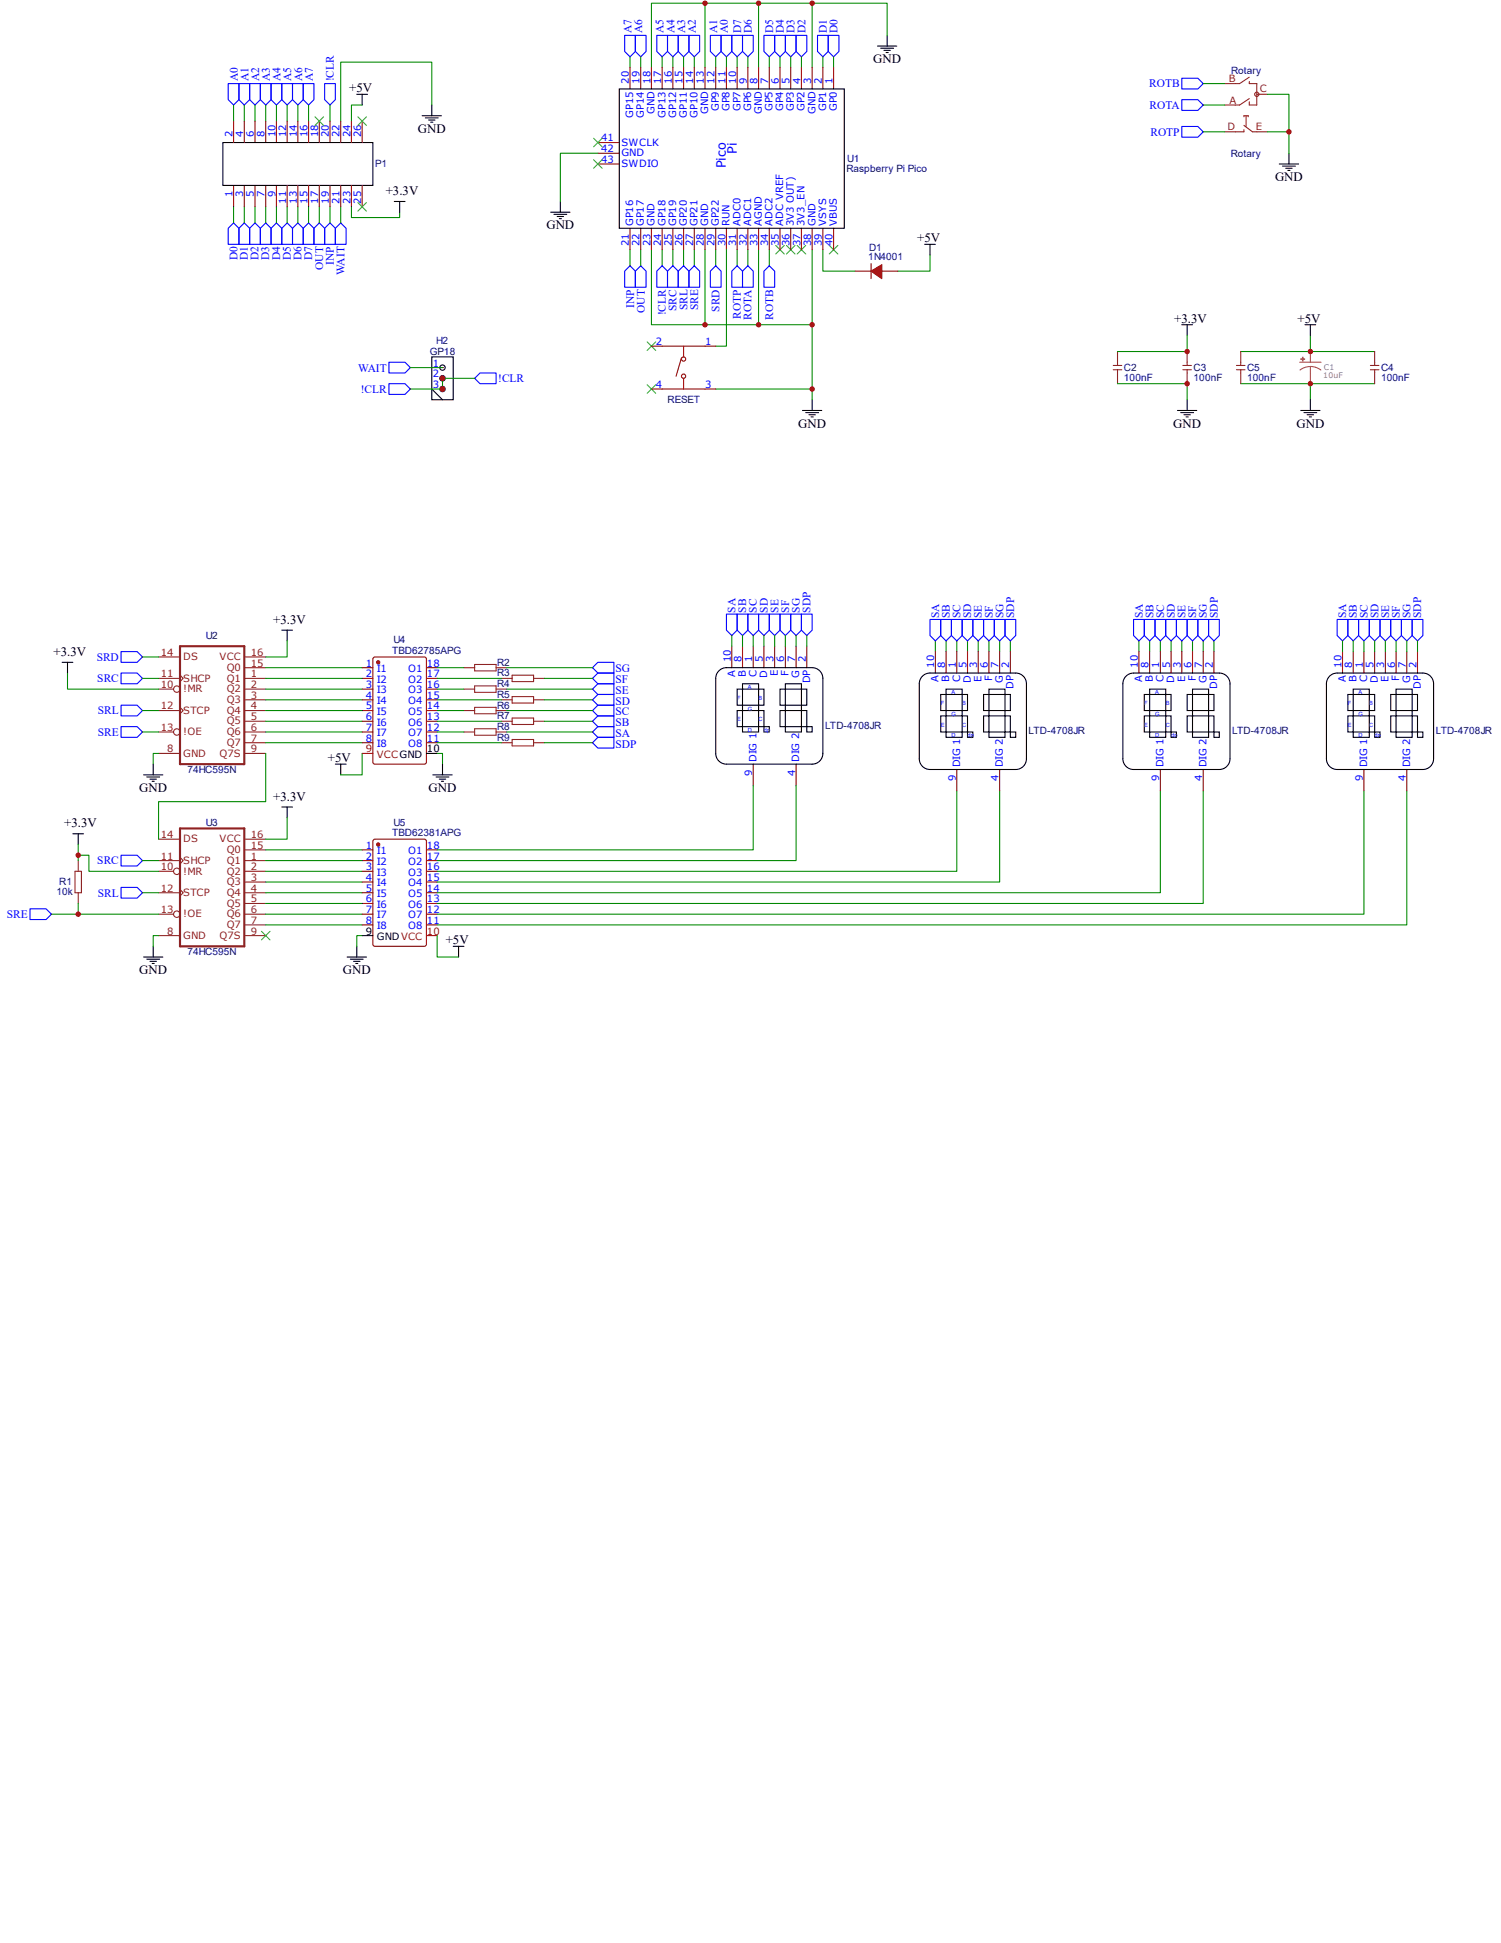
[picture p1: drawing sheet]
<svg xmlns="http://www.w3.org/2000/svg" width="216mm" height="279mm" viewBox="0 0 216 279" stroke-linecap="round" stroke-linejoin="round" font-family="sans-serif">
<g fill="none" stroke="#800" stroke-width=".15">
<path d="M33.6 17.4v3.1M35.1 17.4v3.1M36.7 17.4v3.1M38.2 17.4v3.1M39.8 17.4v3.1M41.3 17.4v3.1M42.8 17.4v3.1M44.4 17.4v3.1M45.9 17.4v3.1M47.5 17.4v3.1M49 17.4v3.1M50.5 17.4v3.1"/>
<path d="M52.1 17.4v3.1M90.6 9.7v3.1M92.2 9.7v3.1M93.7 9.7v3.1M95.2 9.7v3.1M96.8 9.7v3.1M98.3 9.7v3.1M99.9 9.7v3.1M101.4 9.7v3.1M102.9 9.7v3.1M104.5 9.7v3.1M106 9.7v3.1"/>
<path d="M107.6 9.7v3.1M109.1 9.7v3.1M110.7 9.7v3.1M112.2 9.7v3.1M113.7 9.7v3.1M115.3 9.7v3.1M116.8 9.7v3.1M118.4 9.7v3.1M119.9 9.7v3.1M33.6 26.7v3M35.1 26.7v3M36.7 26.7v3"/>
<path d="M38.2 26.7v3M39.8 26.7v3M41.3 26.7v3M42.8 26.7v3M44.4 26.7v3M45.9 26.7v3M47.5 26.7v3M49 26.7v3M50.5 26.7v3M52.1 26.7v3M86 23.6h3.1M86 22h3.1"/>
<path d="M86 20.5h3.1M90.6 32.8v3.1M92.2 32.8v3.1M93.7 32.8v3.1M95.2 32.8v3.1M96.8 32.8v3.1M98.3 32.8v3.1M99.9 32.8v3.1M101.4 32.8v3.1M102.9 32.8v3.1M104.5 32.8v3.1M106 32.8v3.1"/>
<path d="M107.6 32.8v3.1M109.1 32.8v3.1M110.7 32.8v3.1M112.2 32.8v3.1M113.7 32.8v3.1M115.3 32.8v3.1M116.8 32.8v3.1M118.4 32.8v3.1M119.9 32.8v3.1M123 39h2.3M125.3 37.9v2.2M126.8 39h2.3"/>
<path d="M63.6 52.9h.1M63.6 54.4h.1M63.6 55.9h.1M93.7 55.9h9.2M93.7 49.8h9.2M98 51.5l-.8 2.6M98.3 49.8v1.5M98.3 54.4v1.5M52.1 96h1.5M52.1 97.6h1.5M52.1 99.1h1.5M53.7 94.6l.2-.1h7.1l.3 .1v15l-.1 .2-7.3 .1-.2-.2z"/>
<path d="M61.3 96h1.6M61.3 97.6h1.6M61.3 99.1h1.6M105.3 92.9v3.1M106.8 92.9v3.1M108.3 92.9v3.1M109.9 92.9v3.1M111.4 92.9v3.1M113 92.9v3.1M114.5 92.9v3.1M116 92.9v3.1M134.5 93.7v3.1"/>
<path d="M136.1 93.7v3.1M137.6 93.7v3.1M139.2 93.7v3.1M140.7 93.7v3.1M142.2 93.7v3.1M143.8 93.7v3.1M145.3 93.7v3.1M163.8 93.7v3.1M165.4 93.7v3.1M166.9 93.7v3.1M168.4 93.7v3.1M170 93.7v3.1"/>
<path d="M171.5 93.7v3.1M173.1 93.7v3.1M174.6 93.7v3.1M193.1 93.7v3.1M194.6 93.7v3.1M196.2 93.7v3.1M197.7 93.7v3.1M199.3 93.7v3.1M200.8 93.7v3.1M202.3 93.7v3.1M203.9 93.7v3.1M52.1 100.6h1.5"/>
<path d="M52.1 102.2h1.5M52.1 103.7h1.5M52.1 105.3h1.5M52.1 106.8h1.5M61.3 100.6h1.6M61.3 102.2h1.6M61.3 103.7h1.6M61.3 105.3h1.6M61.3 106.8h1.6M108.3 109.9v3.1M114.5 109.9v3.1M137.6 110.7v3"/>
<path d="M143.8 110.7v3M166.9 110.7v3M173.1 110.7v3M196.2 110.7v3M202.3 110.7v3M52.1 122.2h1.5M52.1 123.8h1.5M52.1 125.3h1.5M52.1 126.8h1.5M52.1 128.4h1.5M52.1 129.9h1.5M52.1 131.5h1.5"/>
<path d="M52.1 133h1.5M53.7 120.8l.2-.1h7.1l.3 .1v15l-.1 .2-7.3 .1-.2-.2zM61.3 122.2h1.6M61.3 123.8h1.6M61.3 125.3h1.6M61.3 126.8h1.6M61.3 128.4h1.6M61.3 129.9h1.6M61.3 131.5h1.6M61.3 133h1.6"/>
<circle cx="98.3" cy="54.1" r=".31"/>
<circle cx="98.3" cy="51.6" r=".31"/>
</g>
<g fill="none" stroke="#000" stroke-width=".15">
<path d="M51.3 13.6h1.6M52.1 13.6v1.5M60.7 16.6h2.8M61.2 17h1.8M61.6 17.3h1M62 17.6h.3M62.1 15.1v1.5M89.1 12.8h32.3v20h-32.3zM126.2 6.6h2.8M126.7 6.9h1.8M127.1 7.2h1M127.5 7.6h.3"/>
<path d="M127.6 5.1v1.5M32.1 20.5h21.5v6.2h-21.5zM56.7 29h1.6M57.5 29v1.5M79.2 30.5h2.8M79.7 30.8h1.8M80.1 31.1h1M80.4 31.4h.4M80.6 29v1.5M133 35.1h1.5M133.8 35.1v1.6M184 23.6h2.8"/>
<path d="M184.5 23.9h1.8M184.9 24.2h1M185.2 24.5h.4M185.4 22v1.6M62.1 51.3h3.1v6.2h-3.1zM62.1 55.9l1.5 1.6M115.4 59h2.8M115.9 59.3h1.8M116.4 59.6h.9M116.7 60h.3M116.8 57.5v1.5M169.4 59h2.7"/>
<path d="M169.8 59.3h1.9M170 46.7h1.5M170.3 59.6h.9M170.6 60h.3M170.8 46.7v1.5M170.8 57.5v1.5M187.1 59h2.8M187.6 59.3h1.8M187.7 46.7h1.6M188 59.6h.9M188.3 60h.3M188.5 46.7v1.5"/>
<path d="M188.5 57.5v1.5M8.9 95.2h1.6M9.7 95.2v1.6M40.5 90.6h1.6M41.3 90.6v1.6M103.6 96.3l.4-.2 .5-.1h12.3a1.54 1.54 0 0 1 1.6 1.6v10.7a1.54 1.54 0 0 1-1.6 1.6h-12.3a1.54 1.54 0 0 1-1.6-1.6v-10.7l.1-.5 .2-.5zM106 99.1h.8v2.3h-.8zM106.8 98.3h2.3v.8h-2.3zM109.1 99.1h.8v2.3h-.8zM112.2 99.1h.8v2.3h-.8zM113 98.3h2.3v.8h-2.3zM115.3 99.1h.7v2.3h-.7z"/>
<path d="M132.5 97.4l.4-.3 .4-.2 .5-.1h12.3a1.54 1.54 0 0 1 1.5 1.5v10.8a1.54 1.54 0 0 1-1.5 1.6h-12.3a1.54 1.54 0 0 1-1.6-1.6v-10.8l.1-.5zM135.3 99.9h.8v2.3h-.8zM136.1 99.1h2.3v.8h-2.3zM138.4 99.9h.8v2.3h-.8zM141.5 99.9h.7v2.3h-.7zM142.2 99.1h2.4v.8h-2.4zM144.6 99.9h.7v2.3h-.7zM162.1 97.1l.5-.2 .5-.1h12.3a1.54 1.54 0 0 1 1.5 1.5v10.8a1.54 1.54 0 0 1-1.5 1.6h-12.3a1.54 1.54 0 0 1-1.6-1.6v-10.8l.1-.5 .2-.4zM164.6 99.9h.8v2.3h-.8zM165.4 99.1h2.3v.8h-2.3zM167.7 99.9h.7v2.3h-.7zM170.8 99.9h.7v2.3h-.7z"/>
<path d="M171.5 99.1h2.3v.8h-2.3zM173.8 99.9h.8v2.3h-.8zM191.1 97.4l.3-.3 .4-.2 .5-.1h12.4a1.54 1.54 0 0 1 1.5 1.5v10.8a1.54 1.54 0 0 1-1.5 1.6h-12.4a1.54 1.54 0 0 1-1.5-1.6v-10.8l.1-.5zM193.9 99.9h.7v2.3h-.7zM194.6 99.1h2.4v.8h-2.4zM197 99.9h.7v2.3h-.7zM200 99.9h.8v2.3h-.8zM200.8 99.1h2.3v.8h-2.3zM203.1 99.9h.8v2.3h-.8zM10.5 119.9h1.5M11.3 119.9v1.5M20.7 111.4h2.7"/>
<path d="M21.1 111.7h1.9M21.6 112h.9M21.9 112.3h.3M22 109.9v1.5M40.5 116h1.6M41.3 116v1.6M48.2 109.9h1.6M49 109.9v1.5M61.3 108.3h1.6M62.3 111.4h2.7M62.7 111.7h1.9M63.2 112h.9"/>
<path d="M63.5 112.3h.3M63.6 109.9v1.5M106 102.2h.8v2.3h-.8zM106.8 104.5h2.3v.8h-2.3zM106.8 101.4h2.3v.8h-2.3zM109.1 102.2h.8v2.3h-.8zM109.9 104.5h.8v.8h-.8zM112.2 102.2h.8v2.3h-.8zM113 101.4h2.3v.8h-2.3zM113 104.5h2.3v.8h-2.3zM115.3 102.2h.7v2.3h-.7zM116 104.5h.8v.8h-.8z"/>
<path d="M135.3 102.9h.8v2.4h-.8zM136.1 105.3h2.3v.7h-2.3zM136.1 102.2h2.3v.7h-2.3zM138.4 102.9h.8v2.4h-.8zM139.2 105.3h.7v.7h-.7zM141.5 102.9h.7v2.4h-.7zM142.2 102.2h2.4v.7h-2.4zM142.2 105.3h2.4v.7h-2.4zM144.6 102.9h.7v2.4h-.7zM145.3 105.3h.8v.7h-.8zM164.6 102.9h.8v2.4h-.8zM165.4 105.3h2.3v.7h-2.3z"/>
<path d="M165.4 102.2h2.3v.7h-2.3zM167.7 102.9h.7v2.4h-.7zM168.4 105.3h.8v.7h-.8zM170.8 102.9h.7v2.4h-.7zM171.5 102.2h2.3v.7h-2.3zM171.5 105.3h2.3v.7h-2.3zM173.8 102.9h.8v2.4h-.8zM174.6 105.3h.8v.7h-.8zM193.9 102.9h.7v2.4h-.7zM194.6 105.3h2.4v.7h-2.4zM194.6 102.2h2.4v.7h-2.4zM197 102.9h.7v2.4h-.7z"/>
<path d="M197.7 105.3h.8v.7h-.8zM200 102.9h.8v2.4h-.8zM200.8 102.2h2.3v.7h-2.3zM200.8 105.3h2.3v.7h-2.3zM203.1 102.9h.8v2.4h-.8zM203.9 105.3h.8v.7h-.8zM20.7 137.6h2.7M21.1 137.9h1.9M21.6 138.2h.9M21.9 138.5h.3M22 136.1v1.5M49.9 137.6h2.8"/>
<path d="M50.4 137.9h1.8M50.9 138.2h.9M51.2 138.5h.3M51.3 136.1v1.5M52.1 134.5h1.5M65.2 136.1h1.5M66 136.1v1.5"/>
<circle cx="63.6" cy="55.9" r=".39"/>
<circle cx="63.6" cy="52.9" r=".39"/>
<circle cx="63.6" cy="54.4" r=".39"/>
</g>
<g fill="none" stroke="#080" stroke-width=".15">
<path d="M33.6 15.1v2.3M35.1 15.1v2.3M36.7 15.1v2.3M38.2 15.1v2.3M39.8 15.1v2.3M41.3 15.1v2.3M42.8 15.1v2.3M44.4 15.1v2.3M47.5 15.1v2.3M52.1 15.1h-1.6v2.3M62.1 15.1v-6.2h-13.1v8.5M90.6 8.2v1.5"/>
<path d="M92.2 8.2v1.5M95.2 8.2v1.5M96.8 8.2v1.5M98.3 8.2v1.5M99.9 8.2v1.5M101.4 .5h-7.7v9.2M102.9 8.2v1.5M104.5 8.2v1.5M106 8.2v1.5M107.6 8.2v1.5M109.1 .5h-7.7v9.2M110.7 8.2v1.5"/>
<path d="M112.2 8.2v1.5M113.7 8.2v1.5M115.3 8.2v1.5M116.8 .5h-7.7v9.2M118.4 8.2v1.5M119.9 8.2v1.5M127.6 5.1v-4.6h-10.8v9.2M173.1 19h3.1M173.1 15.1h3.1M173.1 12h3.1M182.3 19h3.1v3M182.3 13.6h3.1v5.4"/>
<path d="M33.6 29.7v2.4M35.1 29.7v2.4M36.7 29.7v2.4M38.2 29.7v2.4M39.8 29.7v2.4M41.3 29.7v2.4M42.8 29.7v2.4M44.4 29.7v2.4M45.9 29.7v2.4M47.5 29.7v2.4M49 29.7v2.4M50.5 29.7v1.6h7v-.8"/>
<path d="M86 22h-5.4v7M90.6 35.9v2.3M92.2 35.9v2.3M93.7 35.9v10.8h7.7M95.2 35.9v2.3M96.8 35.9v2.3M98.3 35.9v2.3M99.9 35.9v2.3M101.4 35.9v10.8h7.7M102.9 35.9v2.3M104.5 35.9v13.9h-1.6M106 35.9v2.3"/>
<path d="M107.6 35.9v2.3M109.1 35.9v10.8h7.7M110.7 35.9v2.3M116.8 35.9v21.6M118.4 35.9v3.1h4.6M133.8 36.7v2.3h-4.7M59 52.9h4.6M68.3 54.4h-4.7v1.5h-4.6M102.9 55.9h13.9M160.7 55.2h10.1v2.3M170.8 48.2v2.3h-10.1M178.5 55.2h10v2.3"/>
<path d="M188.5 48.2v2.3h-10M188.5 50.5h9.2M188.5 55.2h9.2M9.7 96.8v2.3h13.1M20.5 94.5h2.3M20.5 97.6h2.3M38.2 97.6h13.9M38.2 96h13.9M38.2 99.1h13.9M41.3 92.2v2.3h-3.1M62.9 97.6h9.2M62.9 96h3.8"/>
<path d="M62.9 99.1h3.8M72.9 96h12.3M72.9 99.1h12.3M78.3 97.6h6.9M105.3 91.4v1.5M106.8 91.4v1.5M108.3 91.4v1.5M109.9 91.4v1.5M111.4 91.4v1.5M113 91.4v1.5M114.5 91.4v1.5M116 91.4v1.5"/>
<path d="M134.5 92.2v1.5M136.1 92.2v1.5M137.6 92.2v1.5M139.2 92.2v1.5M140.7 92.2v1.5M142.2 92.2v1.5M143.8 92.2v1.5M145.3 92.2v1.5M163.8 92.2v1.5M165.4 92.2v1.5M166.9 92.2v1.5M168.4 92.2v1.5"/>
<path d="M170 92.2v1.5M171.5 92.2v1.5M173.1 92.2v1.5M174.6 92.2v1.5M193.1 92.2v1.5M194.6 92.2v1.5M196.2 92.2v1.5M197.7 92.2v1.5M199.3 92.2v1.5M200.8 92.2v1.5M202.3 92.2v1.5M203.9 92.2v1.5"/>
<path d="M20.5 102.2h2.3M20.5 105.3h2.3M22.8 108.3h-.8v1.6M38.2 108.3v7h-15.4v5.4M38.2 102.2h13.9M38.2 100.6h13.9M38.2 103.7h13.9M38.2 105.3h13.9M38.2 106.8h13.9M41.3 117.6v3.1h-3.1M52.1 108.3v3.1h-3.1M62.9 108.3h.7v1.6"/>
<path d="M62.9 102.2h3.8M62.9 100.6h9.2M62.9 103.7h9.2M62.9 105.3h3.8M62.9 106.8h9.2M72.9 102.2h12.3M72.9 105.3h12.3M78.3 100.6h6.9M78.3 103.7h6.9M78.3 106.8h6.9M108.3 113v9.2h-45.4M114.5 113v10.8h-51.6"/>
<path d="M137.6 113.7v11.6h-74.7M143.8 113.7v13.1h-80.9M166.9 113.7v14.7h-104M173.1 113.7v16.2h-110.2M196.2 113.7v17.8h-133.3M202.3 113.7v19.3h-139.4M7.4 131.5h15.4M11.3 123h1.5v2.3h10M11.3 121.4v2.4M11.3 129.9v1.6M20.5 123.8h2.3M20.5 128.4h2.3"/>
<path d="M22.8 134.5h-.8v1.6M38.2 123.8h13.9M38.2 128.4h13.9M38.2 133h13.9M38.2 122.2h13.9M38.2 125.3h13.9M38.2 126.8h13.9M38.2 129.9h13.9M38.2 131.5h13.9M52.1 134.5h-.8v1.6M62.9 134.5v3.1h3.1"/>
</g>
<g fill="#000" stroke="#3c3" stroke-width=".15">
<path d="M45.3 16.8l1.2 1.2zM46.5 16.8l-1.2 1.2z"/>
<path d="M51.5 16.8l1.2 1.2zM51.5 18l1.2-1.2z"/>
<path d="M85.4 19.9l1.2 1.2zM85.4 21.1l1.2-1.2z"/>
<path d="M51.5 29.1l1.2 1.3zM51.5 30.4l1.2-1.3z"/>
<path d="M85.4 23l1.2 1.2zM86.6 23l-1.2 1.2z"/>
<path d="M111.6 35.3l1.2 1.2zM112.8 35.3l-1.2 1.2z"/>
<path d="M113.1 35.3l1.3 1.2zM114.4 35.3l-1.3 1.2z"/>
<path d="M114.7 35.3l1.2 1.2zM115.9 35.3l-1.2 1.2z"/>
<path d="M119.3 35.3l1.2 1.2zM120.5 35.3l-1.2 1.2z"/>
<path d="M93.1 49.2l1.2 1.2zM94.3 49.2l-1.2 1.2z"/>
<path d="M93.1 55.3l1.2 1.3zM93.1 56.6l1.2-1.3z"/>
<path d="M37.6 133.9l1.2 1.3zM38.8 133.9l-1.2 1.3z"/>
</g>
<g fill="none" stroke="#00f" stroke-width=".15">
<path d="M32.8 12h1.6v2.3l-.8 .8-.8-.8zM34.4 12h1.5v2.3l-.8 .8-.7-.8zM35.9 12h1.5v2.3l-.7 .8-.8-.8zM37.4 12h1.6v2.3l-.8 .8-.8-.8zM39 12h1.5v2.3l-.7 .8-.8-.8zM40.5 12h1.6v2.3l-.8 .8-.8-.8zM42.1 12h1.5v2.3l-.8 .8-.7-.8zM43.6 12h1.6v2.3l-.8 .8-.8-.8zM46.7 12h1.5v2.3l-.7 .8-.8-.8zM89.8 5.1h1.6v2.3l-.8 .8-.8-.8zM91.4 5.1h1.5v2.3l-.7 .8-.8-.8zM94.5 5.1h1.5v2.3l-.8 .8-.7-.8z"/>
<path d="M96 5.1h1.6v2.3l-.8 .8-.8-.8zM97.6 5.1h1.5v2.3l-.8 .8-.7-.8zM99.1 5.1h1.5v2.3l-.7 .8-.8-.8zM102.2 5.1h1.5v2.3l-.8 .8-.7-.8zM103.7 5.1h1.6v2.3l-.8 .8-.8-.8zM105.3 5.1h1.5v2.3l-.8 .8-.7-.8zM106.8 5.1h1.5v2.3l-.7 .8-.8-.8zM109.9 5.1h1.5v2.3l-.7 .8-.8-.8zM111.4 5.1h1.6v2.3l-.8 .8-.8-.8zM113 5.1h1.5v2.3l-.8 .8-.7-.8zM114.5 5.1h1.5v2.3l-.7 .8-.8-.8zM117.6 5.1h1.5v2.3l-.7 .8-.8-.8z"/>
<path d="M119.1 5.1h1.6v2.3l-.8 .8-.8-.8zM170 14.3h2.3l.8 .8-.8 .8h-2.3zM170 11.3h2.3l.8 .7-.8 .8h-2.3zM170 18.2h2.3l.8 .8-.8 .7h-2.3zM33.6 32.1l.8 .7v2.3h-1.6v-2.3zM35.1 32.1l.8 .7v2.3h-1.5v-2.3zM36.7 32.1l.7 .7v2.3h-1.5v-2.3zM38.2 32.1l.8 .7v2.3h-1.6v-2.3zM39.8 32.1l.7 .7v2.3h-1.5v-2.3zM41.3 32.1l.8 .7v2.3h-1.6v-2.3zM42.8 32.1l.8 .7v2.3h-1.5v-2.3zM44.4 32.1l.8 .7v2.3h-1.6v-2.3z"/>
<path d="M45.2 32.8l.7-.7 .8 .7v2.3h-1.5zM47.5 32.1l.7 .7v2.3h-1.5v-2.3zM49 32.1l.8 .7v2.3h-1.6v-2.3zM90.6 38.2l.8 .8v2.3h-1.6v-2.3zM91.4 39l.8-.8 .7 .8v2.3h-1.5zM94.5 39l.7-.8 .8 .8v2.3h-1.5zM96 39l.8-.8 .8 .8v2.3h-1.6zM97.6 39l.7-.8 .8 .8v2.3h-1.5zM99.1 39l.8-.8 .7 .8v2.3h-1.5zM102.2 39l.7-.8 .8 .8v2.3h-1.5zM105.3 39l.7-.8 .8 .8v2.3h-1.5zM106.8 39l.8-.8 .7 .8v2.3h-1.5z"/>
<path d="M109.9 39l.8-.8 .7 .8v2.3h-1.5zM55.9 52.1h2.4l.7 .8-.7 .7h-2.4zM55.9 55.2h2.4l.7 .7-.7 .8h-2.4zM68.3 54.4l.7-.8h2.4v1.6h-2.4zM17.4 93.7h2.3l.8 .8-.8 .7h-2.3zM17.4 96.8h2.3l.8 .8-.8 .7h-2.3zM85.2 96l.8-.8h2.3v1.6h-2.3zM85.2 97.6l.8-.8h2.3v1.5h-2.3zM85.2 99.1l.8-.8h2.3v1.6h-2.3zM104.5 88.3h1.5v2.3l-.7 .8-.8-.8zM106 88.3h1.6v2.3l-.8 .8-.8-.8zM107.6 88.3h1.5v2.3l-.8 .8-.7-.8z"/>
<path d="M109.1 88.3h1.6v2.3l-.8 .8-.8-.8zM110.7 88.3h1.5v2.3l-.8 .8-.7-.8zM112.2 88.3h1.5v2.3l-.7 .8-.8-.8zM113.7 88.3h1.6v2.3l-.8 .8-.8-.8zM115.3 88.3h1.5v2.3l-.8 .8-.7-.8zM133.8 89.1h1.5v2.3l-.8 .8-.7-.8zM135.3 89.1h1.6v2.3l-.8 .8-.8-.8zM136.9 89.1h1.5v2.3l-.8 .8-.7-.8zM138.4 89.1h1.5v2.3l-.7 .8-.8-.8zM139.9 89.1h1.6v2.3l-.8 .8-.8-.8zM141.5 89.1h1.5v2.3l-.8 .8-.7-.8zM143 89.1h1.6v2.3l-.8 .8-.8-.8z"/>
<path d="M144.6 89.1h1.5v2.3l-.8 .8-.7-.8zM163.1 89.1h1.5v2.3l-.8 .8-.7-.8zM164.6 89.1h1.5v2.3l-.7 .8-.8-.8zM166.1 89.1h1.6v2.3l-.8 .8-.8-.8zM167.7 89.1h1.5v2.3l-.8 .8-.7-.8zM169.2 89.1h1.6v2.3l-.8 .8-.8-.8zM170.8 89.1h1.5v2.3l-.8 .8-.7-.8zM172.3 89.1h1.5v2.3l-.7 .8-.8-.8zM173.8 89.1h1.6v2.3l-.8 .8-.8-.8zM192.3 89.1h1.6v2.3l-.8 .8-.8-.8zM193.9 89.1h1.5v2.3l-.8 .8-.7-.8zM195.4 89.1h1.6v2.3l-.8 .8-.8-.8z"/>
<path d="M197 89.1h1.5v2.3l-.8 .8-.7-.8zM198.5 89.1h1.5v2.3l-.7 .8-.8-.8zM200 89.1h1.6v2.3l-.8 .8-.8-.8zM201.6 89.1h1.5v2.3l-.8 .8-.7-.8zM203.1 89.1h1.6v2.3l-.8 .8-.8-.8zM17.4 101.4h2.3l.8 .8-.8 .7h-2.3zM17.4 104.5h2.3l.8 .8-.8 .7h-2.3zM85.2 100.6l.8-.7h2.3v1.5h-2.3zM85.2 102.2l.8-.8h2.3v1.5h-2.3zM85.2 103.7l.8-.8h2.3v1.6h-2.3zM85.2 105.3l.8-.8h2.3v1.5h-2.3zM86 106h2.3v1.6h-2.3l-.8-.8z"/>
<path d="M4.3 130.7h2.3l.8 .8-.8 .7h-2.3zM17.4 123h2.3l.8 .8-.8 .7h-2.3zM17.4 127.6h2.3l.8 .8-.8 .7h-2.3z"/>
</g>
<path d="M25.9 92.9h9.2v17h-9.2zM25.9 119.1h9.2v17h-9.2z" fill="none" stroke="#8d2323" stroke-width=".31"/>
<g fill="none" stroke="#8d2323" stroke-width=".15">
<path d="M178.9 18.6v.4h-2.7M178.9 18l1.3 1h2.1M178.9 16.8v-.2h.6v.2M179.2 16.6v1.6M179.7 14.2l-1.4 .9h-2.1M179.7 11.7v.3h1.1v3.1h-1.1v-.5M179.7 11.1l-1.4 .9h-2.1M180.8 13.6h1.5M160.1 53.2h1.3M160.1 52.6h1.3M160.7 50.5v2.1M160.7 53.2v2"/>
<path d="M170.1 53.2h1.3M170.1 52.6h1.3M170.8 50.5v2.1M170.8 53.2v2M177.8 53.2h1.3M177.8 52.6h1.3M178.5 50.5v2.1M178.5 53.2v2M197.1 53.2h1.2M197.1 52.6h1.2M197.7 50.5v2.1M197.7 53.2v2"/>
<path d="M22.8 97.6h3.1M22.8 99.1h2.2M22.8 94.5h3.1M25.9 97.1l.5 .5-.5 .4M35.1 97.6h3.1M35.1 99.1h3.1M35.1 94.5h3.1M35.1 96h3.1M66.7 99.1h1.6M66.7 96h1.6M68.3 95.6h3.1v.9h-3.1zM68.3 98.6h3.1v1h-3.1z"/>
<path d="M71.4 99.1h1.5M71.4 96h1.5M72.1 97.6h1.6M73.7 97.1h3v.9h-3zM76.7 97.6h1.6M22.8 102.2h3.1M22.8 105.3h2.2M22.8 108.3h3.1M25.9 101.7l.5 .5-.5 .4M35.1 100.6h3.1M35.1 102.2h3.1M35.1 103.7h3.1"/>
<path d="M35.1 105.3h3.1M35.1 106.8h3.1M35.1 108.3h3.1M66.7 102.2h1.6M66.7 105.3h1.6M68.3 101.7h3.1v.9h-3.1zM68.3 104.8h3.1v.9h-3.1zM71.4 102.2h1.5M71.4 105.3h1.5M72.1 100.6h1.6M72.1 103.7h1.6M72.1 106.8h1.6"/>
<path d="M73.7 100.2h3v.9h-3zM73.7 103.3h3v.9h-3zM73.7 106.3h3v1h-3zM76.7 100.6h1.6M76.7 103.7h1.6M76.7 106.8h1.6M10.8 125.3h.9v3.1h-.9zM11.3 123.8v1.5M11.3 128.4v1.5M22.8 123.8h3.1M22.8 125.3h2.2M22.8 128.4h3.1"/>
<path d="M22.8 131.5h2.2M22.8 120.7h3.1M22.8 134.5h3.1M25.9 123.3l.5 .5-.5 .4M25.9 127.9l.5 .5-.5 .4M35.1 123.8h3.1M35.1 125.3h3.1M35.1 126.8h3.1M35.1 128.4h3.1M35.1 129.9h3.1M35.1 131.5h3.1M35.1 133h3.1"/>
<path d="M35.1 120.7h3.1M35.1 122.2h3.1M35.1 134.5h3.1"/>
<circle cx="180.8" cy="13.6" r=".31"/>
<circle cx="25.4" cy="99.1" r=".46"/>
<circle cx="25.4" cy="105.3" r=".46"/>
<circle cx="25.4" cy="125.3" r=".46"/>
<circle cx="25.4" cy="131.5" r=".46"/>
</g>
<g fill="#800" stroke="#800" stroke-width=".15">
<path d="M125.3 39l1.5-.9v2z"/>
<circle cx="54.4" cy="121.4" r=".23"/>
<circle cx="54.4" cy="95.2" r=".23"/>
</g>
<path d="M52.1 108.3h1.5M61.3 134.5h1.6" fill="none" stroke="#f00" stroke-width=".15"/>
<path d="M186.9 52.1h3.1M187 53.2a2.47 2.47 0 0 1 1.5-.5v2.5M188.5 52.7a2.47 2.47 0 0 1 1.5 .5M188.5 50.5v1.6" fill="none" stroke="#a54b4b" stroke-width=".15"/>
<g fill="#a54b4b" stroke="#a54b4b" stroke-width=".14">
<path d="M187.1 51.6h.6v.1h-.6z"/>
<path d="M187.3 51.4h.1v.5h-.1z"/>
</g>
<g fill="#c00">
<circle cx="116.8" cy=".5" r=".39"/>
<circle cx="109.1" cy=".5" r=".39"/>
<circle cx="101.4" cy=".5" r=".39"/>
<circle cx="116.8" cy="46.7" r=".39"/>
<circle cx="101.4" cy="46.7" r=".39"/>
<circle cx="109.1" cy="46.7" r=".39"/>
<circle cx="11.3" cy="131.5" r=".39"/>
<circle cx="11.3" cy="123" r=".39"/>
<circle cx="185.4" cy="19" r=".39"/>
<circle cx="170.8" cy="50.5" r=".39"/>
<circle cx="170.8" cy="55.2" r=".39"/>
<circle cx="188.5" cy="55.2" r=".39"/>
<circle cx="188.5" cy="50.5" r=".39"/>
<circle cx="116.8" cy="55.9" r=".39"/>
<circle cx="63.6" cy="55.9" r=".39"/>
<circle cx="63.6" cy="54.4" r=".39"/>
</g>
<g font-size="1.8">
<text x="125.6" y="9.1">GND</text>
<text x="50.2" y="13.3">+5V</text>
<text x="60.1" y="19.1">GND</text>
<text x="55.5" y="28">+3.3V</text>
<text x="183.4" y="26">GND</text>
<text x="78.6" y="33">GND</text>
<text x="131.9" y="34.8">+5V</text>
<text x="168.9" y="46.4">+3.3V</text>
<text x="186.6" y="46.4">+5V</text>
<text x="114.8" y="61.5">GND</text>
<text x="168.8" y="61.5">GND</text>
<text x="186.5" y="61.5">GND</text>
<text x="39.3" y="89.7">+3.3V</text>
<text x="7.7" y="94.3">+3.3V</text>
<text x="20" y="113.9">GND</text>
<text x="47.2" y="109.6">+5V</text>
<text x="61.6" y="113.9">GND</text>
<text x="9.2" y="119">+3.3V</text>
<text x="39.3" y="115.1">+3.3V</text>
<text x="64.1" y="135.8">+5V</text>
<text x="20" y="140.1">GND</text>
<text x="49.3" y="140.1">GND</text>
</g>
<g font-size="1.8" fill="#00f">
<text x="106" y="22.1" transform="rotate(-90 106 22.1)">Pi</text>
<text x="104.4" y="24.2" transform="rotate(-90 104.4 24.2)">Pico</text>
</g>
<g font-size="1.6" fill="#00f">
<text x="90.8" y="4.8" transform="rotate(-90 90.8 4.8)">A7</text>
<text x="92.4" y="4.8" transform="rotate(-90 92.4 4.8)">A6</text>
<text x="95.5" y="4.8" transform="rotate(-90 95.5 4.8)">A5</text>
<text x="97" y="4.8" transform="rotate(-90 97 4.8)">A4</text>
<text x="98.5" y="4.8" transform="rotate(-90 98.5 4.8)">A3</text>
<text x="100.1" y="4.8" transform="rotate(-90 100.1 4.8)">A2</text>
<text x="103.2" y="4.8" transform="rotate(-90 103.2 4.8)">A1</text>
<text x="104.7" y="4.8" transform="rotate(-90 104.7 4.8)">A0</text>
<text x="106.6" y="4.8" transform="rotate(-90 106.6 4.8)">D7</text>
<text x="108.1" y="4.8" transform="rotate(-90 108.1 4.8)">D6</text>
<text x="111.2" y="4.8" transform="rotate(-90 111.2 4.8)">D5</text>
<text x="112.8" y="4.8" transform="rotate(-90 112.8 4.8)">D4</text>
<text x="114.3" y="4.8" transform="rotate(-90 114.3 4.8)">D3</text>
<text x="115.8" y="4.8" transform="rotate(-90 115.8 4.8)">D2</text>
<text x="118.9" y="4.8" transform="rotate(-90 118.9 4.8)">D1</text>
<text x="120.4" y="4.8" transform="rotate(-90 120.4 4.8)">D0</text>
<text x="34.2" y="11.7" transform="rotate(-90 34.2 11.7)">A0</text>
<text x="35.7" y="11.7" transform="rotate(-90 35.7 11.7)">A1</text>
<text x="37.3" y="11.7" transform="rotate(-90 37.3 11.7)">A2</text>
<text x="38.8" y="11.7" transform="rotate(-90 38.8 11.7)">A3</text>
<text x="40.4" y="11.7" transform="rotate(-90 40.4 11.7)">A4</text>
<text x="41.9" y="11.7" transform="rotate(-90 41.9 11.7)">A5</text>
<text x="43.4" y="11.7" transform="rotate(-90 43.4 11.7)">A6</text>
<text x="45" y="11.7" transform="rotate(-90 45 11.7)">A7</text>
<text x="48" y="11.7" transform="rotate(-90 48 11.7)">!CLR</text>
<text x="165.3" y="12.6">ROTB</text>
<text x="165.3" y="15.6">ROTA</text>
<text x="165.5" y="19.5">ROTP</text>
<text x="34.1" y="37.5" transform="rotate(-90 34.1 37.5)">D0</text>
<text x="35.7" y="37.5" transform="rotate(-90 35.7 37.5)">D1</text>
<text x="37.2" y="37.5" transform="rotate(-90 37.2 37.5)">D2</text>
<text x="38.7" y="37.5" transform="rotate(-90 38.7 37.5)">D3</text>
<text x="40.3" y="37.5" transform="rotate(-90 40.3 37.5)">D4</text>
<text x="41.8" y="37.5" transform="rotate(-90 41.8 37.5)">D5</text>
<text x="43.4" y="37.5" transform="rotate(-90 43.4 37.5)">D6</text>
<text x="44.9" y="37.5" transform="rotate(-90 44.9 37.5)">D7</text>
<text x="46.5" y="38.8" transform="rotate(-90 46.5 38.8)">OUT</text>
<text x="48" y="38.1" transform="rotate(-90 48 38.1)">INP</text>
<text x="49.6" y="39.6" transform="rotate(-90 49.6 39.6)">WAIT</text>
<text x="91.2" y="44.3" transform="rotate(-90 91.2 44.3)">INP</text>
<text x="92.7" y="45" transform="rotate(-90 92.7 45)">OUT</text>
<text x="95.8" y="45.4" transform="rotate(-90 95.8 45.4)">!CLR</text>
<text x="97.3" y="44.7" transform="rotate(-90 97.3 44.7)">SRC</text>
<text x="98.9" y="44.6" transform="rotate(-90 98.9 44.6)">SRL</text>
<text x="100.4" y="44.6" transform="rotate(-90 100.4 44.6)">SRE</text>
<text x="103.5" y="44.8" transform="rotate(-90 103.5 44.8)">SRD</text>
<text x="106.6" y="45.8" transform="rotate(-90 106.6 45.8)">ROTP</text>
<text x="108.1" y="46" transform="rotate(-90 108.1 46)">ROTA</text>
<text x="111.2" y="46" transform="rotate(-90 111.2 46)">ROTB</text>
<text x="51.5" y="53.4">WAIT</text>
<text x="51.9" y="56.5">!CLR</text>
<text x="71.7" y="54.9">!CLR</text>
<text x="105.8" y="88.1" transform="rotate(-90 105.8 88.1)">SA</text>
<text x="107.3" y="88.1" transform="rotate(-90 107.3 88.1)">SB</text>
<text x="108.9" y="88.1" transform="rotate(-90 108.9 88.1)">SC</text>
<text x="110.4" y="88.1" transform="rotate(-90 110.4 88.1)">SD</text>
<text x="112" y="88.1" transform="rotate(-90 112 88.1)">SE</text>
<text x="113.5" y="88.1" transform="rotate(-90 113.5 88.1)">SF</text>
<text x="115" y="88.1" transform="rotate(-90 115 88.1)">SG</text>
<text x="116.6" y="88.1" transform="rotate(-90 116.6 88.1)">SDP</text>
<text x="135.1" y="88.9" transform="rotate(-90 135.1 88.9)">SA</text>
<text x="136.6" y="88.9" transform="rotate(-90 136.6 88.9)">SB</text>
<text x="138.2" y="88.9" transform="rotate(-90 138.2 88.9)">SC</text>
<text x="139.7" y="88.9" transform="rotate(-90 139.7 88.9)">SD</text>
<text x="141.2" y="88.9" transform="rotate(-90 141.2 88.9)">SE</text>
<text x="142.8" y="88.9" transform="rotate(-90 142.8 88.9)">SF</text>
<text x="144.3" y="88.9" transform="rotate(-90 144.3 88.9)">SG</text>
<text x="145.9" y="88.9" transform="rotate(-90 145.9 88.9)">SDP</text>
<text x="164.4" y="88.9" transform="rotate(-90 164.4 88.9)">SA</text>
<text x="165.9" y="88.9" transform="rotate(-90 165.9 88.9)">SB</text>
<text x="167.4" y="88.9" transform="rotate(-90 167.4 88.9)">SC</text>
<text x="169" y="88.9" transform="rotate(-90 169 88.9)">SD</text>
<text x="170.5" y="88.9" transform="rotate(-90 170.5 88.9)">SE</text>
<text x="172.1" y="88.9" transform="rotate(-90 172.1 88.9)">SF</text>
<text x="173.6" y="88.9" transform="rotate(-90 173.6 88.9)">SG</text>
<text x="175.2" y="88.9" transform="rotate(-90 175.2 88.9)">SDP</text>
<text x="193.6" y="88.9" transform="rotate(-90 193.6 88.9)">SA</text>
<text x="195.2" y="88.9" transform="rotate(-90 195.2 88.9)">SB</text>
<text x="196.7" y="88.9" transform="rotate(-90 196.7 88.9)">SC</text>
<text x="198.3" y="88.9" transform="rotate(-90 198.3 88.9)">SD</text>
<text x="199.8" y="88.9" transform="rotate(-90 199.8 88.9)">SE</text>
<text x="201.4" y="88.9" transform="rotate(-90 201.4 88.9)">SF</text>
<text x="202.9" y="88.9" transform="rotate(-90 202.9 88.9)">SG</text>
<text x="204.4" y="88.9" transform="rotate(-90 204.4 88.9)">SDP</text>
<text x="13.9" y="95">SRD</text>
<text x="14" y="98.1">SRC</text>
<text x="88.5" y="96.7">SG</text>
<text x="88.5" y="98.2">SF</text>
<text x="88.5" y="99.8">SE</text>
<text x="88.5" y="101.3">SD</text>
<text x="14.1" y="102.7">SRL</text>
<text x="14.1" y="105.8">SRE</text>
<text x="88.5" y="107.5">SDP</text>
<text x="88.5" y="102.9">SC</text>
<text x="88.5" y="104.4">SB</text>
<text x="88.5" y="105.9">SA</text>
<text x="14" y="124.3">SRC</text>
<text x="14.1" y="128.9">SRL</text>
<text x="1" y="132">SRE</text>
</g>
<g font-size="1.4" fill="#8d2323">
<text x="176.7" y="11.8">B</text>
<text x="176.9" y="14.9">A</text>
<text x="181.2" y="13.2">C</text>
<text x="176.6" y="18.6">D</text>
<text x="180.6" y="18.6">E</text>
<text x="23.1" y="94.3">14</text>
<text x="26.4" y="94.9">DS</text>
<text x="31.6" y="94.9">VCC</text>
<text x="36.1" y="95.9">15</text>
<text x="36.1" y="94.3">16</text>
<text x="23.1" y="98.9">10</text>
<text x="23.1" y="97.4">11</text>
<text x="26.4" y="99.6">!MR</text>
<text x="26.4" y="98">SHCP</text>
<text x="32.6" y="98">Q1</text>
<text x="32.6" y="99.6">Q2</text>
<text x="32.6" y="101.1">Q3</text>
<text x="32.6" y="96.5">Q0</text>
<text x="36.1" y="97.4">1</text>
<text x="36.1" y="98.9">2</text>
<text x="36.1" y="100.5">3</text>
<text x="23.1" y="102">12</text>
<text x="23.1" y="105.1">13</text>
<text x="26.4" y="102.6">STCP</text>
<text x="26.4" y="105.7">!OE</text>
<text x="32.6" y="102.6">Q4</text>
<text x="32.6" y="104.2">Q5</text>
<text x="32.6" y="105.7">Q6</text>
<text x="32.6" y="107.3">Q7</text>
<text x="36.1" y="102">4</text>
<text x="36.1" y="103.6">5</text>
<text x="36.1" y="105.1">6</text>
<text x="36.1" y="106.6">7</text>
<text x="24" y="108.2">8</text>
<text x="26.4" y="108.8">GND</text>
<text x="31.6" y="108.8">Q7S</text>
<text x="36.1" y="108.2">9</text>
<text x="23.1" y="125.1">10</text>
<text x="23.1" y="123.6">11</text>
<text x="23.1" y="120.5">14</text>
<text x="26.4" y="125.8">!MR</text>
<text x="26.4" y="124.2">SHCP</text>
<text x="26.4" y="121.1">DS</text>
<text x="31.6" y="121.1">VCC</text>
<text x="32.6" y="124.2">Q1</text>
<text x="32.6" y="125.8">Q2</text>
<text x="32.6" y="122.7">Q0</text>
<text x="36.1" y="123.6">1</text>
<text x="36.1" y="125.1">2</text>
<text x="36.1" y="122.1">15</text>
<text x="36.1" y="120.5">16</text>
<text x="23.1" y="128.2">12</text>
<text x="23.1" y="131.3">13</text>
<text x="26.4" y="128.8">STCP</text>
<text x="26.4" y="131.9">!OE</text>
<text x="32.6" y="127.3">Q3</text>
<text x="32.6" y="128.8">Q4</text>
<text x="32.6" y="130.4">Q5</text>
<text x="32.6" y="131.9">Q6</text>
<text x="36.1" y="126.7">3</text>
<text x="36.1" y="128.2">4</text>
<text x="36.1" y="129.8">5</text>
<text x="36.1" y="131.3">6</text>
<text x="24" y="134.4">8</text>
<text x="26.4" y="135">GND</text>
<text x="31.6" y="135">Q7S</text>
<text x="32.6" y="133.5">Q7</text>
<text x="36.1" y="132.8">7</text>
<text x="36.1" y="134.4">9</text>
</g>
<g font-size="1.4" fill="#000080">
<text x="177.1" y="10.6">Rotary</text>
<text x="121.9" y="23.4">U1</text>
<text x="177" y="22.5">Rotary</text>
<text x="53.9" y="24.1">P1</text>
<text x="121.7" y="24.7">Raspberry Pi Pico</text>
<text x="124.9" y="37.4">1N4001</text>
<text x="125" y="36.1">D1</text>
<text x="61.8" y="51">GP18</text>
<text x="62.7" y="49.5">H2</text>
<text x="161.7" y="53.4">C2</text>
<text x="171.7" y="53.4">C3</text>
<text x="179.4" y="53.4">C5</text>
<text x="198.7" y="53.4">C4</text>
<text x="96" y="58">RESET</text>
<text x="161.7" y="54.7">100nF</text>
<text x="171.7" y="54.7">100nF</text>
<text x="179.4" y="54.7">100nF</text>
<text x="198.7" y="54.7">100nF</text>
<text x="29.6" y="91.9">U2</text>
<text x="56.4" y="94">TBD62785APG</text>
<text x="56.6" y="92.5">U4</text>
<text x="71.5" y="95.7">R2</text>
<text x="71.5" y="97.3">R3</text>
<text x="71.5" y="98.8">R4</text>
<text x="71.5" y="100.4">R5</text>
<text x="71.5" y="101.9">R6</text>
<text x="71.5" y="103.4">R7</text>
<text x="71.5" y="105">R8</text>
<text x="71.5" y="106.5">R9</text>
<text x="118.7" y="104.8">LTD-4708JR</text>
<text x="147.9" y="105.6">LTD-4708JR</text>
<text x="177.2" y="105.6">LTD-4708JR</text>
<text x="206.5" y="105.6">LTD-4708JR</text>
<text x="27" y="111.1">74HC595N</text>
<text x="29.6" y="118.8">U3</text>
<text x="56.6" y="118.7">U5</text>
<text x="56.4" y="120.2">TBD62381APG</text>
<text x="8.1" y="128.7">10k</text>
<text x="8.5" y="127.3">R1</text>
<text x="27" y="137.3">74HC595N</text>
</g>
<g font-size="1.4" fill="#00f">
<text x="90.5" y="12" transform="rotate(-90 90.5 12)">20</text>
<text x="91.1" y="16.9" transform="rotate(-90 91.1 16.9)">GP15</text>
<text x="92" y="12" transform="rotate(-90 92 12)">19</text>
<text x="92.6" y="16.9" transform="rotate(-90 92.6 16.9)">GP14</text>
<text x="93.5" y="12" transform="rotate(-90 93.5 12)">18</text>
<text x="94.2" y="16.4" transform="rotate(-90 94.2 16.4)">GND</text>
<text x="95.1" y="12" transform="rotate(-90 95.1 12)">17</text>
<text x="95.7" y="16.9" transform="rotate(-90 95.7 16.9)">GP13</text>
<text x="96.6" y="12" transform="rotate(-90 96.6 12)">16</text>
<text x="97.2" y="16.9" transform="rotate(-90 97.2 16.9)">GP12</text>
<text x="98.2" y="12" transform="rotate(-90 98.2 12)">15</text>
<text x="98.8" y="16.9" transform="rotate(-90 98.8 16.9)">GP11</text>
<text x="99.7" y="12" transform="rotate(-90 99.7 12)">14</text>
<text x="100.3" y="16.9" transform="rotate(-90 100.3 16.9)">GP10</text>
<text x="101.3" y="12" transform="rotate(-90 101.3 12)">13</text>
<text x="101.9" y="16.4" transform="rotate(-90 101.9 16.4)">GND</text>
<text x="102.8" y="12" transform="rotate(-90 102.8 12)">12</text>
<text x="103.4" y="16" transform="rotate(-90 103.4 16)">GP9</text>
<text x="104.3" y="12" transform="rotate(-90 104.3 12)">11</text>
<text x="105" y="16" transform="rotate(-90 105 16)">GP8</text>
<text x="105.9" y="12" transform="rotate(-90 105.9 12)">10</text>
<text x="106.5" y="16" transform="rotate(-90 106.5 16)">GP7</text>
<text x="107.4" y="12" transform="rotate(-90 107.4 12)">9</text>
<text x="108" y="16" transform="rotate(-90 108 16)">GP6</text>
<text x="109" y="12" transform="rotate(-90 109 12)">8</text>
<text x="109.6" y="16.4" transform="rotate(-90 109.6 16.4)">GND</text>
<text x="110.5" y="12" transform="rotate(-90 110.5 12)">7</text>
<text x="111.1" y="16" transform="rotate(-90 111.1 16)">GP5</text>
<text x="112" y="12" transform="rotate(-90 112 12)">6</text>
<text x="112.7" y="16" transform="rotate(-90 112.7 16)">GP4</text>
<text x="113.6" y="12" transform="rotate(-90 113.6 12)">5</text>
<text x="114.2" y="16" transform="rotate(-90 114.2 16)">GP3</text>
<text x="115.1" y="12" transform="rotate(-90 115.1 12)">4</text>
<text x="115.7" y="16" transform="rotate(-90 115.7 16)">GP2</text>
<text x="116.7" y="12" transform="rotate(-90 116.7 12)">3</text>
<text x="117.3" y="16.4" transform="rotate(-90 117.3 16.4)">GND</text>
<text x="118.2" y="12" transform="rotate(-90 118.2 12)">2</text>
<text x="118.8" y="16" transform="rotate(-90 118.8 16)">GP1</text>
<text x="119.7" y="12" transform="rotate(-90 119.7 12)">1</text>
<text x="120.4" y="16" transform="rotate(-90 120.4 16)">GP0</text>
<text x="33.4" y="19.7" transform="rotate(-90 33.4 19.7)">2</text>
<text x="35" y="19.7" transform="rotate(-90 35 19.7)">4</text>
<text x="36.5" y="19.7" transform="rotate(-90 36.5 19.7)">6</text>
<text x="38.1" y="19.7" transform="rotate(-90 38.1 19.7)">8</text>
<text x="39.6" y="19.7" transform="rotate(-90 39.6 19.7)">10</text>
<text x="41.1" y="19.7" transform="rotate(-90 41.1 19.7)">12</text>
<text x="42.7" y="19.7" transform="rotate(-90 42.7 19.7)">14</text>
<text x="44.2" y="19.7" transform="rotate(-90 44.2 19.7)">16</text>
<text x="45.8" y="19.7" transform="rotate(-90 45.8 19.7)">18</text>
<text x="47.3" y="19.7" transform="rotate(-90 47.3 19.7)">20</text>
<text x="48.9" y="19.7" transform="rotate(-90 48.9 19.7)">22</text>
<text x="50.4" y="19.7" transform="rotate(-90 50.4 19.7)">24</text>
<text x="51.9" y="19.7" transform="rotate(-90 51.9 19.7)">26</text>
<text x="86.5" y="23.4">43</text>
<text x="86.5" y="21.9">42</text>
<text x="86.5" y="20.3">41</text>
<text x="89.4" y="22.5">GND</text>
<text x="89.4" y="21">SWCLK</text>
<text x="33.4" y="28.4" transform="rotate(-90 33.4 28.4)">1</text>
<text x="35" y="28.4" transform="rotate(-90 35 28.4)">3</text>
<text x="36.5" y="28.4" transform="rotate(-90 36.5 28.4)">5</text>
<text x="38.1" y="28.4" transform="rotate(-90 38.1 28.4)">7</text>
<text x="39.6" y="28.4" transform="rotate(-90 39.6 28.4)">9</text>
<text x="41.1" y="29.3" transform="rotate(-90 41.1 29.3)">11</text>
<text x="42.7" y="29.3" transform="rotate(-90 42.7 29.3)">13</text>
<text x="44.2" y="29.3" transform="rotate(-90 44.2 29.3)">15</text>
<text x="45.8" y="29.3" transform="rotate(-90 45.8 29.3)">17</text>
<text x="47.3" y="29.3" transform="rotate(-90 47.3 29.3)">19</text>
<text x="48.9" y="29.3" transform="rotate(-90 48.9 29.3)">21</text>
<text x="50.4" y="29.3" transform="rotate(-90 50.4 29.3)">23</text>
<text x="51.9" y="29.3" transform="rotate(-90 51.9 29.3)">25</text>
<text x="89.4" y="24">SWDIO</text>
<text x="90.5" y="35.4" transform="rotate(-90 90.5 35.4)">21</text>
<text x="91.1" y="32.5" transform="rotate(-90 91.1 32.5)">GP16</text>
<text x="92" y="35.4" transform="rotate(-90 92 35.4)">22</text>
<text x="92.6" y="32.5" transform="rotate(-90 92.6 32.5)">GP17</text>
<text x="93.5" y="35.4" transform="rotate(-90 93.5 35.4)">23</text>
<text x="94.2" y="32.5" transform="rotate(-90 94.2 32.5)">GND</text>
<text x="95.1" y="35.4" transform="rotate(-90 95.1 35.4)">24</text>
<text x="95.7" y="32.5" transform="rotate(-90 95.7 32.5)">GP18</text>
<text x="96.6" y="35.4" transform="rotate(-90 96.6 35.4)">25</text>
<text x="97.2" y="32.5" transform="rotate(-90 97.2 32.5)">GP19</text>
<text x="98.2" y="35.4" transform="rotate(-90 98.2 35.4)">26</text>
<text x="98.8" y="32.5" transform="rotate(-90 98.8 32.5)">GP20</text>
<text x="99.7" y="35.4" transform="rotate(-90 99.7 35.4)">27</text>
<text x="100.3" y="32.5" transform="rotate(-90 100.3 32.5)">GP21</text>
<text x="101.3" y="35.4" transform="rotate(-90 101.3 35.4)">28</text>
<text x="101.9" y="32.5" transform="rotate(-90 101.9 32.5)">GND</text>
<text x="102.8" y="35.4" transform="rotate(-90 102.8 35.4)">29</text>
<text x="103.4" y="32.5" transform="rotate(-90 103.4 32.5)">GP22</text>
<text x="104.3" y="35.4" transform="rotate(-90 104.3 35.4)">30</text>
<text x="105" y="32.5" transform="rotate(-90 105 32.5)">RUN</text>
<text x="105.9" y="35.4" transform="rotate(-90 105.9 35.4)">31</text>
<text x="106.5" y="32.5" transform="rotate(-90 106.5 32.5)">ADC0</text>
<text x="107.4" y="35.4" transform="rotate(-90 107.4 35.4)">32</text>
<text x="108" y="32.5" transform="rotate(-90 108 32.5)">ADC1</text>
<text x="109" y="35.4" transform="rotate(-90 109 35.4)">33</text>
<text x="109.6" y="32.5" transform="rotate(-90 109.6 32.5)">AGND</text>
<text x="110.5" y="35.4" transform="rotate(-90 110.5 35.4)">34</text>
<text x="111.1" y="32.5" transform="rotate(-90 111.1 32.5)">ADC2</text>
<text x="112" y="35.4" transform="rotate(-90 112 35.4)">35</text>
<text x="112.7" y="32.5" transform="rotate(-90 112.7 32.5)">ADC VREF</text>
<text x="113.6" y="35.4" transform="rotate(-90 113.6 35.4)">36</text>
<text x="114.2" y="32.5" transform="rotate(-90 114.2 32.5)">3V3 OUT)</text>
<text x="115.1" y="35.4" transform="rotate(-90 115.1 35.4)">37</text>
<text x="115.7" y="32.5" transform="rotate(-90 115.7 32.5)">3V3_EN</text>
<text x="116.7" y="35.4" transform="rotate(-90 116.7 35.4)">38</text>
<text x="117.3" y="32.5" transform="rotate(-90 117.3 32.5)">GND</text>
<text x="118.2" y="35.4" transform="rotate(-90 118.2 35.4)">39</text>
<text x="118.8" y="32.5" transform="rotate(-90 118.8 32.5)">VSYS</text>
<text x="119.7" y="35.4" transform="rotate(-90 119.7 35.4)">40</text>
<text x="120.4" y="32.5" transform="rotate(-90 120.4 32.5)">VBUS</text>
<text x="62.3" y="52.7">1</text>
<text x="94.3" y="49.6">2</text>
<text x="101.4" y="49.6">1</text>
<text x="62.3" y="54.2">2</text>
<text x="62.3" y="55.8">3</text>
<text x="94.3" y="55.8">4</text>
<text x="101.4" y="55.8">3</text>
<text x="52.6" y="95.9">1</text>
<text x="61.4" y="95.9">18</text>
<text x="105.1" y="95.2" transform="rotate(-90 105.1 95.2)">10</text>
<text x="106.6" y="95.2" transform="rotate(-90 106.6 95.2)">8</text>
<text x="108.2" y="95.2" transform="rotate(-90 108.2 95.2)">1</text>
<text x="109.7" y="95.2" transform="rotate(-90 109.7 95.2)">5</text>
<text x="111.3" y="95.2" transform="rotate(-90 111.3 95.2)">3</text>
<text x="112.8" y="95.2" transform="rotate(-90 112.8 95.2)">6</text>
<text x="114.4" y="95.2" transform="rotate(-90 114.4 95.2)">7</text>
<text x="115.9" y="95.2" transform="rotate(-90 115.9 95.2)">2</text>
<text x="52.6" y="97.4">2</text>
<text x="52.6" y="98.9">3</text>
<text x="52.6" y="100.5">4</text>
<text x="54.2" y="96.6">I1</text>
<text x="54.2" y="98.2">I2</text>
<text x="54.2" y="99.7">I3</text>
<text x="54.2" y="101.3">I4</text>
<text x="58.7" y="101.3">O4</text>
<text x="58.7" y="99.7">O3</text>
<text x="58.7" y="98.2">O2</text>
<text x="58.7" y="96.6">O1</text>
<text x="61.4" y="100.5">15</text>
<text x="61.4" y="98.9">16</text>
<text x="61.4" y="97.4">17</text>
<text x="105.7" y="97.3" transform="rotate(-90 105.7 97.3)">A</text>
<text x="107.3" y="97.3" transform="rotate(-90 107.3 97.3)">B</text>
<text x="108.8" y="97.3" transform="rotate(-90 108.8 97.3)">C</text>
<text x="110.3" y="97.5" transform="rotate(-90 110.3 97.5)">D</text>
<text x="111.9" y="97.2" transform="rotate(-90 111.9 97.2)">E</text>
<text x="113.4" y="97.1" transform="rotate(-90 113.4 97.1)">F</text>
<text x="115" y="97.5" transform="rotate(-90 115 97.5)">G</text>
<text x="116.5" y="98.3" transform="rotate(-90 116.5 98.3)">DP</text>
<text x="134.4" y="96" transform="rotate(-90 134.4 96)">10</text>
<text x="135" y="98.1" transform="rotate(-90 135 98.1)">A</text>
<text x="135.9" y="96" transform="rotate(-90 135.9 96)">8</text>
<text x="136.5" y="98.1" transform="rotate(-90 136.5 98.1)">B</text>
<text x="137.5" y="96" transform="rotate(-90 137.5 96)">1</text>
<text x="138.1" y="98.1" transform="rotate(-90 138.1 98.1)">C</text>
<text x="139" y="96" transform="rotate(-90 139 96)">5</text>
<text x="139.6" y="98.2" transform="rotate(-90 139.6 98.2)">D</text>
<text x="140.6" y="96" transform="rotate(-90 140.6 96)">3</text>
<text x="141.2" y="98" transform="rotate(-90 141.2 98)">E</text>
<text x="142.1" y="96" transform="rotate(-90 142.1 96)">6</text>
<text x="142.7" y="97.9" transform="rotate(-90 142.7 97.9)">F</text>
<text x="143.6" y="96" transform="rotate(-90 143.6 96)">7</text>
<text x="144.2" y="98.2" transform="rotate(-90 144.2 98.2)">G</text>
<text x="145.2" y="96" transform="rotate(-90 145.2 96)">2</text>
<text x="145.8" y="99" transform="rotate(-90 145.8 99)">DP</text>
<text x="163.7" y="96" transform="rotate(-90 163.7 96)">10</text>
<text x="164.3" y="98.1" transform="rotate(-90 164.3 98.1)">A</text>
<text x="165.2" y="96" transform="rotate(-90 165.2 96)">8</text>
<text x="165.8" y="98.1" transform="rotate(-90 165.8 98.1)">B</text>
<text x="166.7" y="96" transform="rotate(-90 166.7 96)">1</text>
<text x="167.4" y="98.1" transform="rotate(-90 167.4 98.1)">C</text>
<text x="168.3" y="96" transform="rotate(-90 168.3 96)">5</text>
<text x="168.9" y="98.2" transform="rotate(-90 168.9 98.2)">D</text>
<text x="169.8" y="96" transform="rotate(-90 169.8 96)">3</text>
<text x="170.4" y="98" transform="rotate(-90 170.4 98)">E</text>
<text x="171.4" y="96" transform="rotate(-90 171.4 96)">6</text>
<text x="172" y="97.9" transform="rotate(-90 172 97.9)">F</text>
<text x="172.9" y="96" transform="rotate(-90 172.9 96)">7</text>
<text x="173.5" y="98.2" transform="rotate(-90 173.5 98.2)">G</text>
<text x="174.5" y="96" transform="rotate(-90 174.5 96)">2</text>
<text x="175.1" y="99" transform="rotate(-90 175.1 99)">DP</text>
<text x="192.9" y="96" transform="rotate(-90 192.9 96)">10</text>
<text x="193.6" y="98.1" transform="rotate(-90 193.6 98.1)">A</text>
<text x="194.5" y="96" transform="rotate(-90 194.5 96)">8</text>
<text x="195.1" y="98.1" transform="rotate(-90 195.1 98.1)">B</text>
<text x="196" y="96" transform="rotate(-90 196 96)">1</text>
<text x="196.6" y="98.1" transform="rotate(-90 196.6 98.1)">C</text>
<text x="197.6" y="96" transform="rotate(-90 197.6 96)">5</text>
<text x="198.2" y="98.2" transform="rotate(-90 198.2 98.2)">D</text>
<text x="199.1" y="96" transform="rotate(-90 199.1 96)">3</text>
<text x="199.7" y="98" transform="rotate(-90 199.7 98)">E</text>
<text x="200.7" y="96" transform="rotate(-90 200.7 96)">6</text>
<text x="201.3" y="97.9" transform="rotate(-90 201.3 97.9)">F</text>
<text x="202.2" y="96" transform="rotate(-90 202.2 96)">7</text>
<text x="202.8" y="98.2" transform="rotate(-90 202.8 98.2)">G</text>
<text x="203.7" y="96" transform="rotate(-90 203.7 96)">2</text>
<text x="204.4" y="99" transform="rotate(-90 204.4 99)">DP</text>
<text x="52.6" y="102">5</text>
<text x="52.6" y="103.6">6</text>
<text x="52.6" y="105.1">7</text>
<text x="52.6" y="106.6">8</text>
<text x="54.2" y="102.8">I5</text>
<text x="54.2" y="104.3">I6</text>
<text x="54.2" y="105.9">I7</text>
<text x="54.2" y="107.4">I8</text>
<text x="58.7" y="107.4">O8</text>
<text x="58.7" y="105.9">O7</text>
<text x="58.7" y="104.3">O6</text>
<text x="58.7" y="102.8">O5</text>
<text x="61.4" y="106.6">11</text>
<text x="61.4" y="105.1">12</text>
<text x="61.4" y="103.6">13</text>
<text x="61.4" y="102">14</text>
<text x="108.2" y="111.6" transform="rotate(-90 108.2 111.6)">9</text>
<text x="108.8" y="109.6" transform="rotate(-90 108.8 109.6)">DIG 1</text>
<text x="114.4" y="111.6" transform="rotate(-90 114.4 111.6)">4</text>
<text x="115" y="109.6" transform="rotate(-90 115 109.6)">DIG 2</text>
<text x="137.5" y="112.3" transform="rotate(-90 137.5 112.3)">9</text>
<text x="138.1" y="110.3" transform="rotate(-90 138.1 110.3)">DIG 1</text>
<text x="143.6" y="112.3" transform="rotate(-90 143.6 112.3)">4</text>
<text x="144.2" y="110.3" transform="rotate(-90 144.2 110.3)">DIG 2</text>
<text x="166.7" y="112.3" transform="rotate(-90 166.7 112.3)">9</text>
<text x="167.4" y="110.3" transform="rotate(-90 167.4 110.3)">DIG 1</text>
<text x="172.9" y="112.3" transform="rotate(-90 172.9 112.3)">4</text>
<text x="173.5" y="110.3" transform="rotate(-90 173.5 110.3)">DIG 2</text>
<text x="196" y="112.3" transform="rotate(-90 196 112.3)">9</text>
<text x="196.6" y="110.3" transform="rotate(-90 196.6 110.3)">DIG 1</text>
<text x="202.2" y="112.3" transform="rotate(-90 202.2 112.3)">4</text>
<text x="202.8" y="110.3" transform="rotate(-90 202.8 110.3)">DIG 2</text>
<text x="52.6" y="122.1">1</text>
<text x="52.6" y="123.6">2</text>
<text x="52.6" y="125.1">3</text>
<text x="54.2" y="122.8">I1</text>
<text x="54.2" y="124.4">I2</text>
<text x="54.2" y="125.9">I3</text>
<text x="58.7" y="125.9">O3</text>
<text x="58.7" y="124.4">O2</text>
<text x="58.7" y="122.8">O1</text>
<text x="61.4" y="125.1">16</text>
<text x="61.4" y="123.6">17</text>
<text x="61.4" y="122.1">18</text>
<text x="52.6" y="126.7">4</text>
<text x="52.6" y="128.2">5</text>
<text x="52.6" y="129.8">6</text>
<text x="52.6" y="131.3">7</text>
<text x="54.2" y="127.5">I4</text>
<text x="54.2" y="129">I5</text>
<text x="54.2" y="130.5">I6</text>
<text x="58.7" y="130.5">O6</text>
<text x="58.7" y="129">O5</text>
<text x="58.7" y="127.5">O4</text>
<text x="61.4" y="131.3">12</text>
<text x="61.4" y="129.8">13</text>
<text x="61.4" y="128.2">14</text>
<text x="61.4" y="126.7">15</text>
<text x="52.6" y="132.8">8</text>
<text x="54.2" y="132.1">I7</text>
<text x="54.2" y="133.6">I8</text>
<text x="58.7" y="133.6">O8</text>
<text x="58.7" y="132.1">O7</text>
<text x="61.4" y="132.8">11</text>
</g>
<g font-size="1.4" fill="#f00">
<text x="52.6" y="108.2">9</text>
<text x="54.2" y="109">VCCGND</text>
<text x="61.4" y="134.4">10</text>
</g>
<g font-size="1.4">
<text x="61.4" y="108.2">10</text>
<text x="52.6" y="134.4">9</text>
<text x="54.2" y="135.2">GNDVCC</text>
</g>
<g font-size="1.1" fill="#838383">
<text x="190.4" y="53.2">C1</text>
<text x="190.3" y="54.3">10uF</text>
</g>
<g font-size=".8" fill="#00f">
<text x="106" y="100.6">F</text>
<text x="107.6" y="99.1">A</text>
<text x="109.1" y="100.6">B</text>
<text x="135.3" y="101.4">F</text>
<text x="136.9" y="99.9">A</text>
<text x="138.4" y="101.4">B</text>
<text x="164.6" y="101.4">F</text>
<text x="166.1" y="99.9">A</text>
<text x="167.7" y="101.4">B</text>
<text x="193.9" y="101.4">F</text>
<text x="195.4" y="99.9">A</text>
<text x="197" y="101.4">B</text>
<text x="106" y="103.7">E</text>
<text x="107.6" y="105.3">D</text>
<text x="107.6" y="102.2">G</text>
<text x="109.1" y="103.7">C</text>
<text x="109.9" y="105.3">dp</text>
<text x="135.3" y="104.5">E</text>
<text x="136.9" y="106">D</text>
<text x="136.9" y="102.9">G</text>
<text x="138.4" y="104.5">C</text>
<text x="139.2" y="106">dp</text>
<text x="164.6" y="104.5">E</text>
<text x="166.1" y="106">D</text>
<text x="166.1" y="102.9">G</text>
<text x="167.7" y="104.5">C</text>
<text x="168.4" y="106">dp</text>
<text x="193.9" y="104.5">E</text>
<text x="195.4" y="106">D</text>
<text x="195.4" y="102.9">G</text>
<text x="197" y="104.5">C</text>
<text x="197.7" y="106">dp</text>
</g>
</svg>
